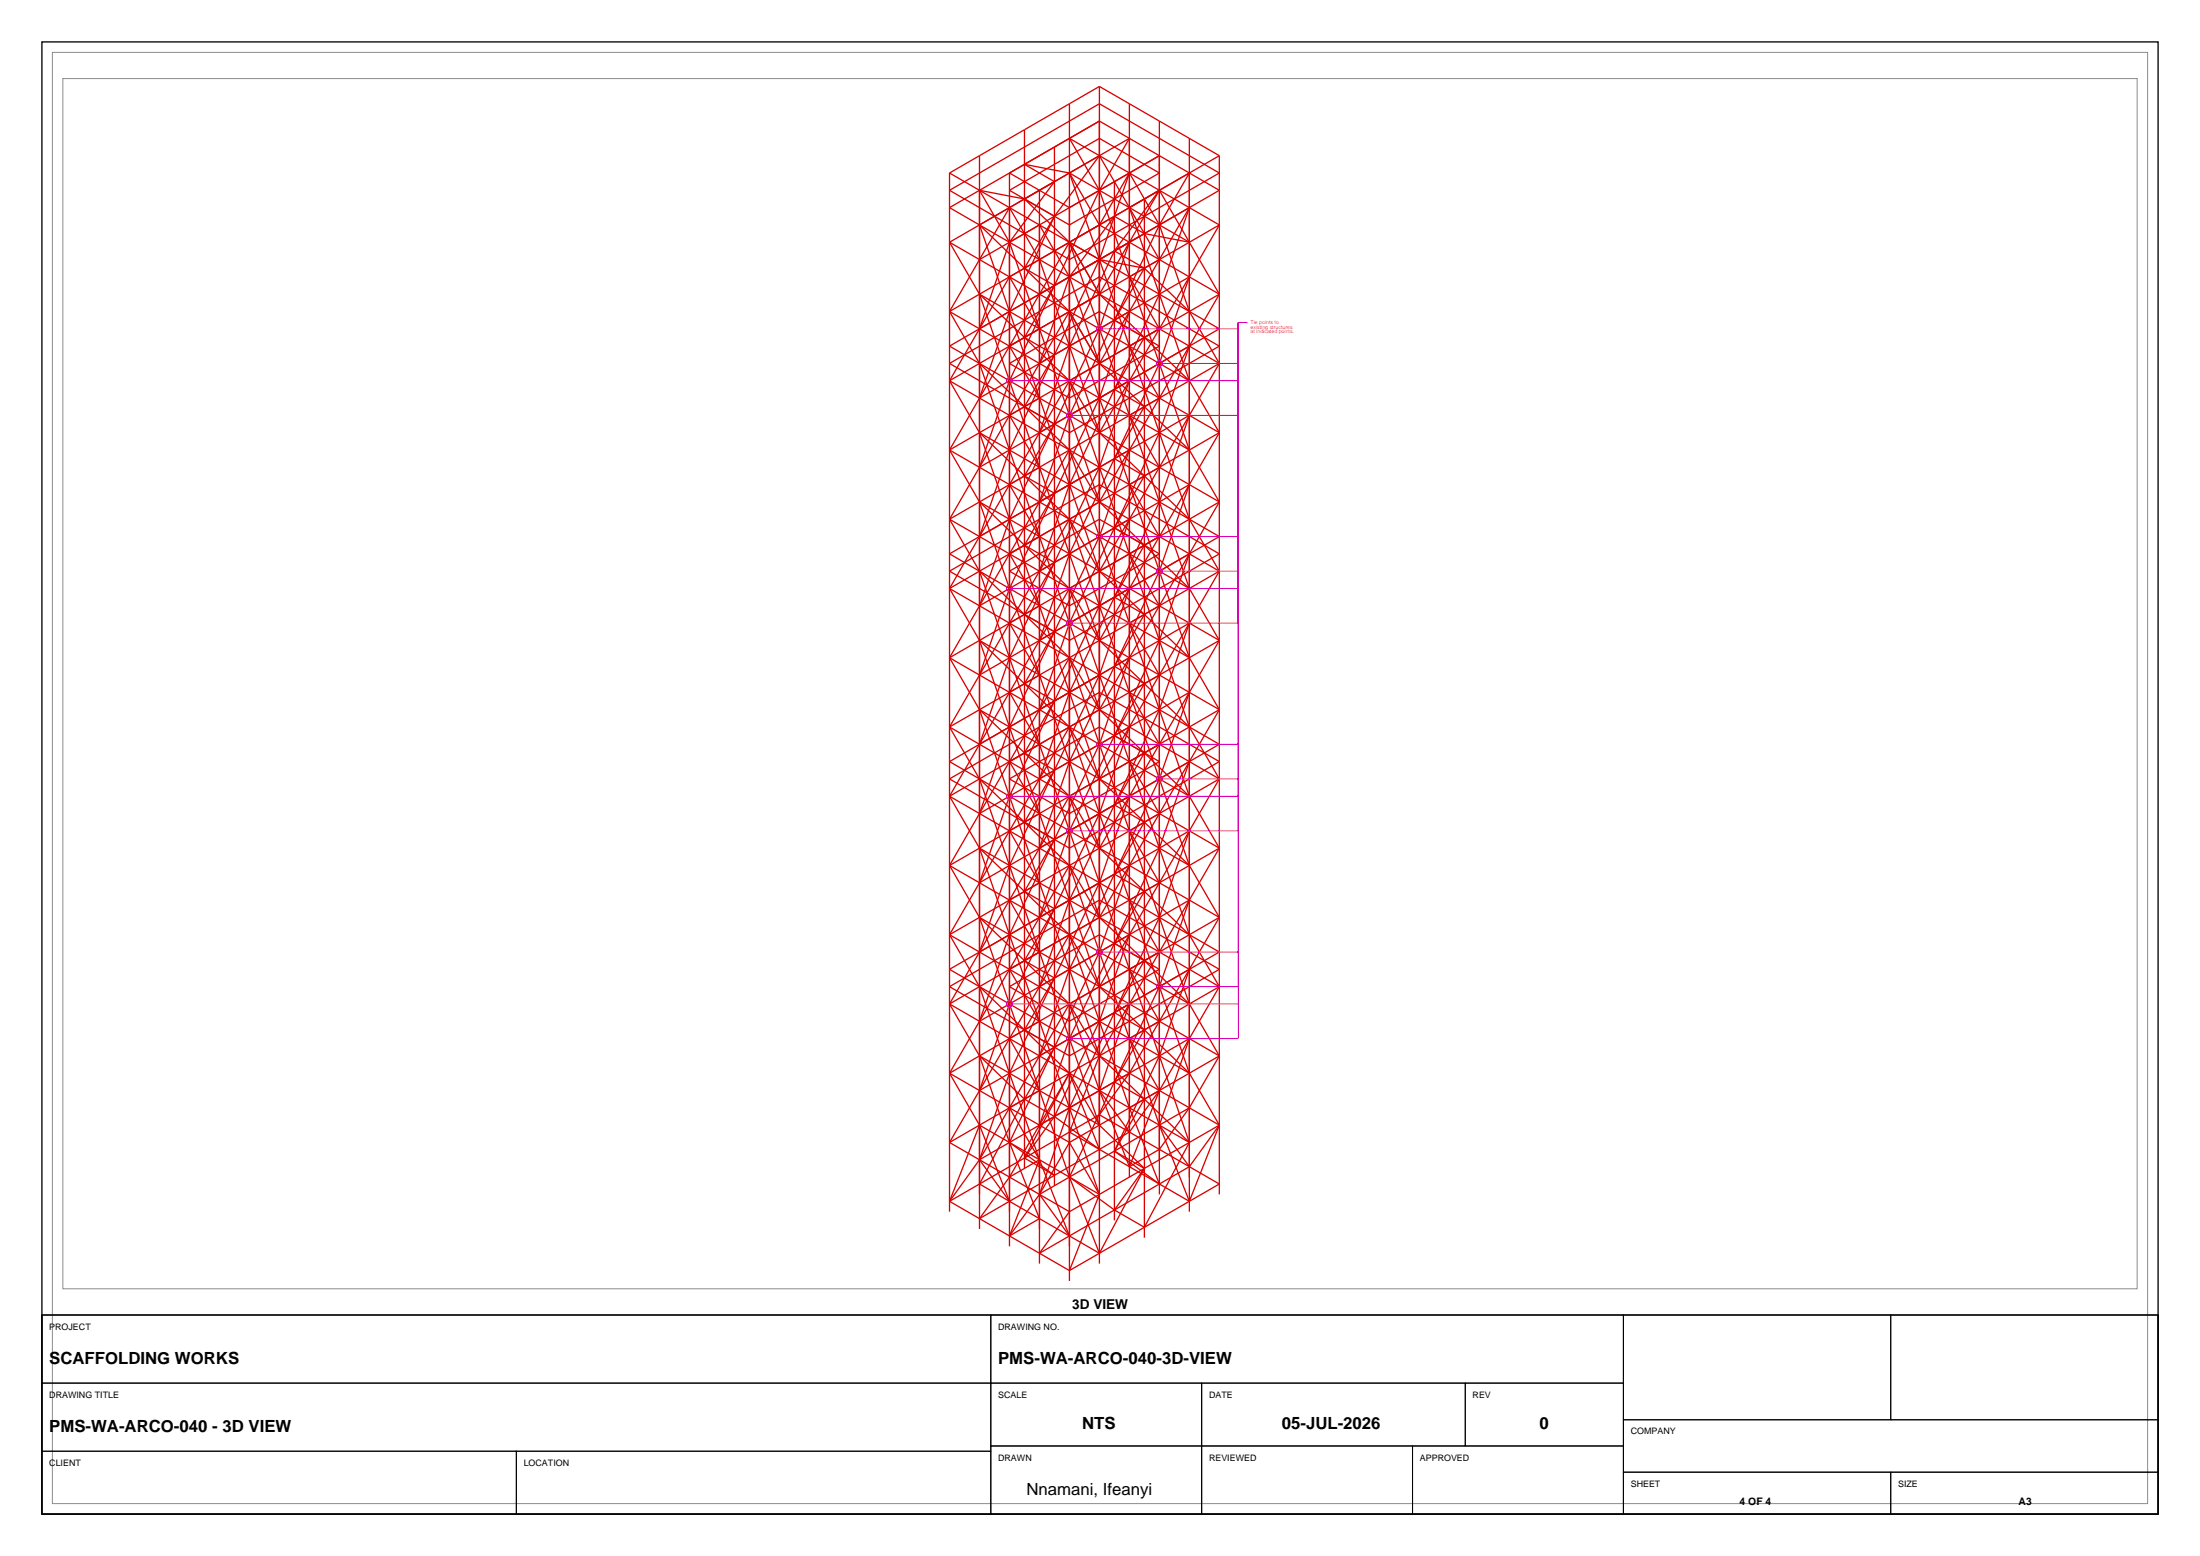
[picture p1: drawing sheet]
<svg xmlns="http://www.w3.org/2000/svg" width="420mm" height="297mm" viewBox="0 0 420 297" stroke-linecap="round" stroke-linejoin="round" font-family="sans-serif">
<path d="M8 8h404v281h-404zM8 251h404v38h-404z" fill="none" stroke="#000" stroke-width=".25"/>
<path d="M10 10h400v277h-400zM12 15h396v231h-396z" fill="none" stroke="#8c8c8c" stroke-width=".19"/>
<g fill="none" stroke="#d90000" stroke-width=".25">
<path d="M204.2 19.8v224.7M209.9 16.5v224.7M209.9 16.5l22.9 13.2M209.9 16.5l-22.9 13.2M215.6 19.8v204.9M181.3 33v198.3M181.3 33l22.9 13.2M181.3 36.3l28.6-16.5 22.9 13.2-28.6 16.5zM187 29.7v204.9M187 29.7l-5.7 3.3M192.7 33v204.9M192.7 33l11.5 6.6"/>
<path d="M192.7 33l17.2-9.9 22.9 13.2-22.9 13.2M192.7 36.3l17.2-9.9 11.4 6.6-17.1 9.9zM195.6 24.8v198.2M195.6 31.4l-14.3 8.2 11.4 6.6M195.6 31.4l5.7 3.3M195.6 38l8.6 8.2M195.6 38l-8.6-1.7 5.7 9.9M195.6 31.4l8.6 1.6M198.4 36.3v204.9M201.3 28.1v198.2M201.3 34.7l-20 11.5M201.3 34.7l-8.6 11.5"/>
<path d="M204.2 33l22.9 13.2-8.6-1.6-5.8-3.3-8.5 11.5M204.2 33l5.7 9.9M204.2 33l5.7 16.5M209.9 36.3l-5.7-9.9 28.6 16.5M209.9 36.3l5.7-9.9-20 11.6M209.9 36.3l11.4 33.1M209.9 36.3l-8.6 18.2M212.7 34.7v198.2M215.6 33l-5.7 16.5M215.6 33l-5.7 9.9M215.6 39.6l5.7 9.9M215.6 39.6l5.7 16.6"/>
<path d="M215.6 33l5.7 9.9M215.6 39.6l-5.7-9.9-8.6 11.6M218.5 38v198.2M221.3 23.1v204.9M221.3 29.7l-20 11.6M221.3 36.3l-5.7 9.9M221.3 36.3l11.5 19.9M221.3 36.3l-8.6 11.6M227.1 26.4v204.9M227.1 33l-22.9 13.2M227.1 33l-5.8 9.9M232.8 29.7v198.3"/>
<path d="M232.8 29.7l-5.7 3.3M181.3 59.5l45.8 26.4M181.3 46.2l45.8 26.5M181.3 59.5l5.7 9.9M181.3 46.2l5.7 10M187 56.2l45.8 26.4M187 56.2l-5.7 3.3M187 56.2l17.2 16.5M187 49.5l5.7-9.9 5.7 9.9 5.8 16.6M187 56.2l5.7 16.5M187 49.5l-5.7 10M192.7 59.5l-5.7 16.5 14.3-8.3"/>
<path d="M192.7 46.2l40.1 23.2M192.7 59.5l11.5 33M192.7 46.2l11.5 33.1M192.7 46.2l-5.7 16.6M192.7 52.8l5.7 10-17.1 9.9zM195.6 57.8l-14.3 8.3 51.5 29.7M198.4 42.9l5.8 9.9M201.3 54.5l-5.7 9.9 5.7 3.3M201.3 41.3l-5.7 9.9 5.7 3.3M201.3 41.3l-14.3 8.2M201.3 54.5l-8.6 18.2M201.3 41.3l-8.6 18.2"/>
<path d="M204.2 46.2l28.6 16.6-22.9 13.2M204.2 52.8l-5.8 16.6 22.9-13.2M204.2 46.2l5.7 10M204.2 46.2l-22.9 39.7M204.2 59.5l5.7 16.5M204.2 59.5l5.7 9.9M204.2 59.5l-11.5 19.8M204.2 46.2l5.7 16.6M204.2 59.5l-17.2-16.6 5.7 16.6M204.2 52.8l5.7 16.6M209.9 42.9l5.7 3.3M209.9 42.9l-22.9 13.3"/>
<path d="M209.9 49.5l11.4 33.1M209.9 49.5l-17.2 36.4M209.9 56.2l17.2 16.5M209.9 49.5l8.6 1.7M212.7 47.9l-20 11.6M212.7 47.9l5.8 3.3M212.7 47.9l-8.5 18.2M215.6 46.2l17.2 10M215.6 46.2l-5.7 16.6M215.6 59.5l-5.7 9.9M215.6 59.5l-5.7 16.5M215.6 46.2l-5.7 10"/>
<path d="M218.5 51.2l-25.8 14.9 5.7 9.9M218.5 51.2l-5.8 9.9M218.5 51.2l8.6 8.3M221.3 56.2l5.8-16.6-11.5 19.9M221.3 56.2l-17.1 36.3M221.3 56.2l5.8 16.5M221.3 42.9l5.8 16.6M221.3 42.9l-8.6 18.2M227.1 59.5l-22.9 13.2M227.1 52.8l-5.8 3.4M227.1 52.8l-5.8 16.6M227.1 52.8l-17.2 29.8"/>
<path d="M227.1 59.5l5.7 9.9M232.8 56.2l-5.7 3.3M232.8 42.9l-17.2 9.9 5.7 10M232.8 56.2l-11.5 19.8M232.8 42.9l-5.7 9.9M181.3 72.7l51.5 29.7-14.3 8.3M181.3 69.4l28.6-16.6 22.9 13.3-28.6 16.5zM181.3 72.7l5.7 9.9M187 69.4l17.2 16.5M187 69.4l5.7 16.5M192.7 72.7l-5.7 16.5 25.7-14.9M192.7 69.4l17.2-9.9 11.4 6.6-17.1 9.9z"/>
<path d="M192.7 72.7l11.5 33M192.7 79.3l-11.4 19.8M192.7 79.3l5.7 9.9M201.3 67.7l-5.7 9.9M204.2 72.7l-17.2 9.9M204.2 79.3l-5.8 16.5M204.2 66.1l-5.8 16.5M204.2 72.7l5.7 16.5M204.2 72.7l5.7 9.9M204.2 72.7l-11.5 19.8M204.2 79.3l5.7 16.5M204.2 66.1l5.7 16.5"/>
<path d="M209.9 76l11.4 33M209.9 76l-17.2 36.3M209.9 62.8l11.4 33M209.9 62.8l-17.2 36.3M209.9 69.4l17.2 16.5M212.7 74.3l5.8 3.3M212.7 61.1l-8.5 18.2M215.6 72.7l-5.7 16.5M215.6 66.1l5.7 9.9M218.5 77.6l-25.8 14.9M218.5 77.6l-5.8 9.9 5.8 3.3-5.8 10M218.5 64.4l-5.8 9.9"/>
<path d="M221.3 76l-11.4 19.8M221.3 69.4l-17.1 36.3M221.3 69.4l5.8 16.5M227.1 66.1l-5.8 16.5M227.1 72.7l5.7 9.9M232.8 69.4l-17.2 9.9 5.7 9.9M232.8 69.4l-11.5 19.8M181.3 85.9l34.3 19.8M181.3 99.1l11.4 6.6M181.3 99.1l5.7 9.9M181.3 85.9l5.7 9.9M187 82.6l40.1 23.1"/>
<path d="M187 95.8l17.2 9.9M187 82.6l-5.7 3.3M187 95.8l5.7 16.5M187 95.8l8.6 8.3M187 82.6l5.7 16.5M187 82.6l8.6 8.2M192.7 99.1l11.5 33.1M192.7 85.9l11.5 33M192.7 99.1l-5.7 16.5M192.7 85.9l-5.7 16.5M192.7 92.5l5.7 9.9M192.7 92.5l-11.4 19.8"/>
<path d="M195.6 90.8l-14.3 8.3M195.6 90.8l5.7 3.4M195.6 90.8l8.6 8.3M201.3 94.2l-20 11.5 51.5 29.8M201.3 94.2l-5.7 9.9M201.3 80.9l-5.7 9.9M204.2 99.1l-22.9 13.2M204.2 99.1l5.7 9.9M204.2 92.5l-5.8 16.5M204.2 99.1l-17.2 29.7M204.2 99.1l5.7 16.5M204.2 85.9l5.7 9.9"/>
<path d="M204.2 85.9l-17.2 29.7M204.2 85.9l5.7 16.5M204.2 92.5l5.7 16.5M209.9 89.2l11.4 33M209.9 89.2l-17.2 36.3M209.9 95.8l8.6 8.3M209.9 82.6l17.2 16.5M215.6 99.1l-5.7 16.5M215.6 85.9l-5.7 16.5M215.6 92.5l5.7 9.9M221.3 82.6l-25.7 14.9M221.3 82.6l5.8-3.3-5.8 16.5"/>
<path d="M221.3 89.2l-11.4 19.8M221.3 95.8l-17.1 36.4M221.3 95.8l5.8 16.5M221.3 82.6l-17.1 36.3M221.3 82.6l5.8 16.5M227.1 85.9l-25.8 14.9M227.1 99.1l5.7 9.9M227.1 85.9l5.7 9.9M232.8 95.8l-22.9 13.2M232.8 82.6l-5.7 3.3M232.8 95.8l-17.2 29.7M232.8 82.6l-11.5 19.8"/>
<path d="M181.3 112.3l51.5 29.8-11.5 6.6M181.3 109l28.6-16.5 22.9 13.2-28.6 16.5zM181.3 112.3l5.7 9.9M187 109l17.2 16.5M187 115.6l-5.7 9.9M187 109l5.7 16.5M192.7 109l17.2-9.9 11.4 6.6-17.1 9.9zM192.7 112.3l11.5 33.1M192.7 112.3l-5.7 16.5M192.7 105.7l34.4 19.8M192.7 105.7l5.7 9.9M195.6 104.1l5.7 3.3-5.7 9.9-14.3 8.2"/>
<path d="M195.6 104.1l8.6 8.2M204.2 105.7l28.6 16.5M204.2 105.7l22.9-13.2-5.8 16.5M204.2 118.9l-5.8 16.6M204.2 105.7l-5.8 16.5M204.2 112.3l5.7 16.5M204.2 112.3l5.7 9.9M204.2 118.9l5.7 16.6M204.2 112.3l-5.8 9.9M204.2 105.7l5.7 16.5M209.9 102.4l-22.9 13.2M209.9 115.6l11.4 33.1"/>
<path d="M209.9 115.6l-17.2 36.4M209.9 102.4l11.4 33.1M209.9 102.4l-17.2 36.4M209.9 109l8.6 8.3M212.7 107.4l-20 11.5 5.7 9.9M215.6 112.3l-5.7 16.5M215.6 105.7l5.7 9.9-17.1 9.9M215.6 105.7l11.5 6.6M215.6 118.9l5.7 9.9M218.5 117.3l-5.8 9.9 5.8 3.3-5.8 9.9 14.4-8.2M218.5 104.1l-5.8 9.9 5.8 3.3M218.5 117.3l8.6 8.2"/>
<path d="M218.5 104.1l8.6 8.2M221.3 109l-28.6 16.5M221.3 102.4l-11.4 19.8M221.3 109l-17.1 36.4M221.3 109l5.8 16.5M227.1 118.9l-22.9 13.3M227.1 105.7l5.7 3.3M227.1 105.7l-5.8 16.5M227.1 118.9l-5.8 16.6M227.1 118.9l-11.5 19.9M227.1 112.3l5.7 9.9M232.8 109l-14.3 8.3"/>
<path d="M232.8 109l-5.7 9.9M181.3 138.8l45.8 26.4M181.3 125.5l45.8 26.5M181.3 138.8l5.7 9.9M181.3 125.5l5.7 10M187 135.5l45.8 26.4M187 122.2l45.8 26.5M187 135.5l17.2 16.5M187 135.5l5.7 16.5M187 122.2l17.2 16.6M187 128.8l-5.7 10M187 122.2l5.7 16.6"/>
<path d="M192.7 138.8l-5.7 16.5 5.7-3.3M192.7 125.5l-5.7 3.3M192.7 138.8l11.5 33M192.7 125.5l11.5 33.1M192.7 125.5l-5.7 16.6M192.7 132.2l5.7 9.9M198.4 135.5l-17.1 29.7M198.4 122.2l-11.4 19.9M201.3 120.6l-5.7 9.9 5.7 3.3-5.7 9.9 5.7 3.3-5.7 9.9M204.2 125.5l-22.9 13.3M204.2 138.8l5.7 9.9M204.2 132.2l-5.8 16.5"/>
<path d="M204.2 138.8l5.7 16.5M204.2 125.5l5.7 10M204.2 138.8l-11.5 19.8M204.2 125.5l5.7 16.6M204.2 132.2l5.7 16.5M204.2 125.5l-5.8 10M209.9 135.5l-22.9 13.2M209.9 128.8l-22.9 13.3M209.9 128.8l11.4 33.1M209.9 128.8l-17.2 36.4M209.9 135.5l17.2 16.5M209.9 122.2l17.2 16.6"/>
<path d="M215.6 138.8l-22.9 13.2M215.6 138.8l-5.7 16.5M215.6 125.5l-5.7 16.6M215.6 138.8l-5.7 9.9M215.6 125.5l-5.7 10M215.6 132.2l5.7 9.9-25.7 14.8M221.3 135.5l-17.1 36.3M221.3 135.5l5.8 16.5M221.3 122.2l-17.1 36.4M221.3 122.2l5.8 16.6M227.1 132.2l-5.8 16.5M227.1 132.2l-17.2 29.7"/>
<path d="M227.1 138.8l5.7 9.9M227.1 125.5l5.7 10M232.8 135.5l-14.3 8.2-5.8 9.9 5.8 3.3-5.8 9.9M232.8 122.2l-22.9 13.3M232.8 135.5l-5.7 9.9M232.8 122.2l-5.7 10M181.3 148.7l28.6-16.5 22.9 13.2-28.6 16.5zM181.3 152l22.9 13.2M181.3 152l5.7 9.9M187 142.1l-5.7 3.3 34.3 19.8M187 148.7l-5.7 3.3M187 148.7l5.7 16.5"/>
<path d="M187 148.7l8.6 8.2M187 142.1l-5.7 9.9M192.7 152l-5.7 16.5 17.2-9.9M192.7 148.7l17.2-9.9 11.4 6.6-17.1 9.9zM192.7 152l11.5 33M192.7 145.4l5.7 9.9-17.1 9.9M192.7 158.6l5.7 9.9M192.7 158.6l-11.4 19.8M195.6 156.9l8.6 8.3M204.2 158.6l-5.8 16.5M204.2 152l5.7 16.5M204.2 152l5.7 9.9"/>
<path d="M204.2 152l-11.5 19.8M204.2 158.6l5.7 16.5M204.2 145.4l5.7 16.5M204.2 145.4l-5.8 16.5M209.9 155.3l11.4 33M209.9 155.3l-17.2 36.3M209.9 142.1l11.4 33M209.9 142.1l-17.2 36.3M209.9 148.7l17.2 16.5M215.6 152l-5.7 16.5M215.6 158.6l5.7 9.9M215.6 145.4l5.7 9.9"/>
<path d="M221.3 148.7l-17.1 36.3M221.3 148.7l5.8 16.5M227.1 152l-17.2 9.9M227.1 145.4l-25.8 14.8-5.7 10M227.1 145.4l-5.8 16.5M227.1 145.4l-17.2 29.7M227.1 152l5.7 9.9M232.8 148.7l-5.7 3.3M232.8 148.7l-11.5 19.8M181.3 178.4l45.8 26.4M181.3 165.2l45.8 26.4M181.3 165.2l5.7 9.9"/>
<path d="M181.3 178.4l5.7 9.9M187 175.1l45.8 26.4M187 175.1l-5.7 3.3M187 161.9l5.7 3.3M187 175.1l17.2 16.5M187 175.1l5.7 16.5M187 161.9l5.7 16.5M187 161.9l8.6 8.3M192.7 178.4l-5.7 16.5 14.3-8.2M192.7 165.2l40.1 23.1M192.7 178.4l11.5 33.1M192.7 165.2l11.5 33"/>
<path d="M192.7 165.2l-5.7 16.5M192.7 171.8l5.7 9.9-17.1 9.9M192.7 171.8l-11.4 19.8M195.6 176.8l-14.3 8.2 51.5 29.8M195.6 170.2l5.7 3.3-5.7 9.9 5.7 3.3M195.6 170.2l8.6 8.2M204.2 165.2l28.6 16.5-22.9 13.2M204.2 171.8l-5.8 16.5 22.9-13.2M204.2 178.4l5.7 9.9M204.2 178.4l-17.2 29.8M204.2 178.4l5.7 16.5M204.2 165.2l5.7 16.5"/>
<path d="M204.2 165.2l5.7 9.9M204.2 165.2l-11.5 19.8M204.2 171.8l5.7 16.5M209.9 161.9l-22.9 13.2M209.9 168.5l17.2-9.9-5.8 16.5M209.9 168.5l11.4 33M209.9 168.5l-17.2 36.3M209.9 175.1l8.6 8.3M209.9 161.9l8.6 8.3M212.7 166.8l-20 11.6M212.7 166.8l5.8 3.4M215.6 165.2l17.2 9.9"/>
<path d="M215.6 178.4l-5.7 16.5M215.6 165.2l-5.7 16.5M218.5 170.2l-25.8 14.8M218.5 170.2l-5.8 9.9M218.5 170.2l8.6 8.2M221.3 175.1l5.8-3.3-5.8 16.5M221.3 168.5l-11.4 19.8M221.3 175.1l-17.1 36.4M221.3 175.1l5.8 16.5M221.3 161.9l-17.1 36.3M221.3 161.9l5.8 16.5M227.1 178.4l-22.9 13.2"/>
<path d="M227.1 178.4l5.7 9.9M227.1 165.2l5.7 9.9M232.8 175.1l-5.7 3.3M232.8 161.9l-17.2 9.9 5.7 9.9M232.8 175.1l-17.2 29.7-5.7 8M232.8 161.9l-11.5 19.8M181.3 191.6l45.8 26.5M181.3 188.3l28.6-16.5 22.9 13.2-28.6 16.5zM181.3 191.6l5.7 9.9M187 188.3l17.2 16.5M187 188.3l5.7 16.5M192.7 188.3l17.2-9.9 11.4 6.6-17.1 9.9z"/>
<path d="M192.7 191.6l11.5 33.1M192.7 191.6l-5.7 16.6M192.7 198.2l5.7 10M192.7 185l-11.4 19.8M192.7 185l5.7 9.9M201.3 199.9l-5.7 9.9M201.3 186.7l-5.7 9.9M204.2 191.6l-17.2 9.9M204.2 191.6l-17.2 29.8M204.2 191.6l5.7 16.6M204.2 191.6l5.7 9.9M204.2 198.2l5.7 16.6"/>
<path d="M204.2 198.2l-5.8 16.6M204.2 185l5.7 16.5M204.2 185l-5.8 16.5M209.9 194.9l5.7 16.6 5.7 14.5-8.6-6.3M209.9 181.7l11.4 33.1M209.9 181.7l-17.2 36.4M209.9 194.9l-8.6 18.2M209.9 188.3l17.2 16.5M212.7 193.3l-25.7 14.9M212.7 193.3l5.8 3.3M215.6 191.6l-5.7 16.6M215.6 185l5.7 9.9"/>
<path d="M218.5 196.6l-25.8 14.9 5.7 9.9M218.5 196.6l-5.8 9.9 5.8 3.3-5.8 9.9M218.5 183.4l-5.8 9.9M218.5 183.4l8.6 8.2M221.3 181.7l-11.4 19.8M221.3 188.3l-17.1 36.4M221.3 188.3l5.8 16.5M227.1 191.6l5.7 9.9M227.1 185l-5.8 16.5M232.8 188.3l-17.2 9.9 5.7 10M232.8 188.3l-11.5 19.9M181.3 218.1l11.4 6.6"/>
<path d="M181.3 204.8l22.9 13.3M181.3 204.8l5.7 10M187 214.8l17.2 9.9M187 201.5l-5.7 3.3M187 201.5l22.9 13.3M187 214.8l5.7 14.5-5.7-7.9M187 214.8l-5.7 14.5M187 208.2l-5.7 9.9M187 201.5l5.7 16.6M187 201.5l8.6 8.3M192.7 218.1l5.7 14.5-5.7 3.3M192.7 218.1l8.6 6.2-5.7-3.3"/>
<path d="M192.7 204.8l5.7 16.6M192.7 204.8l-5.7 16.6M195.6 209.8l-8.6 16.2 22.9 13.2M195.6 209.8l-14.3 8.3M195.6 209.8l5.7 3.3M198.4 214.8l-5.7 9.9M201.3 213.1l-14.3 8.3M201.3 213.1l-5.7 7.9M201.3 213.1l8.6 6.3M204.2 216.1l-22.9 13.2M204.2 216.1l11.4 6.6M204.2 204.8l5.7 14.6"/>
<path d="M204.2 204.8l-8.6 16.2M204.2 218.1l-5.8 9.9M204.2 211.5l5.7 16.5M204.2 218.1l5.7 9.9M204.2 211.5l-5.8 16.5M204.2 204.8l-5.8 10M204.2 204.8l5.7 10M209.9 219.4l-22.9 13.2 5.7-7.9M209.9 212.8l17.2 9.9M209.9 212.8l-5.7 3.3M209.9 208.2l5.7 14.5M209.9 208.2l5.7 7.9"/>
<path d="M209.9 201.5l-5.7 14.6M209.9 214.8l8.6 8.2M209.9 201.5l17.2 16.6M212.7 219.7l5.8 3.3M215.6 216.1l-5.7 3.3M221.3 201.5l-22.9 13.3M221.3 201.5l5.8-3.3-5.8 16.6M221.3 214.8l5.8 14.5M221.3 208.2l-5.7 7.9M221.3 214.8l5.8 7.9M221.3 208.2l-5.7 14.5M221.3 201.5l5.8 16.6"/>
<path d="M221.3 201.5l-8.6 18.2M227.1 211.5l-5.8 7.9-5.7 3.3M227.1 211.5l-22.9 13.2M227.1 204.8l-22.9 13.3M227.1 218.1l-8.6 16.2M227.1 204.8l5.7 10M232.8 214.8l-22.9 13.2M232.8 201.5l-5.7 3.3M232.8 214.8l-5.7 7.9M232.8 214.8l-5.7 14.5M232.8 201.5l-5.7 10M181.3 229.3l22.9 13.2"/>
<path d="M187 221.4l-5.7 7.9M192.7 224.7l11.5 6.6M198.4 221.4l-5.7 3.3M198.4 228l-5.7 7.9M198.4 221.4l5.8 14.5-5.8-7.9M198.4 221.4l-5.7 14.5M204.2 224.7l-5.8 3.3M204.2 224.7l5.7 3.3M204.2 224.7l5.7 14.5M204.2 224.7l8.5 6.3M209.9 228l-5.7 3.3M209.9 228l-5.7 14.5"/>
<path d="M212.7 231l-14.3 8.2 5.8-7.9M212.7 231l5.8 3.3M215.6 222.7l11.5 6.6M218.5 234.3l-14.3 8.2M218.5 223l-5.8 8M218.5 223l-8.6 16.2M227.1 222.7l-14.4 8.3M227.1 222.7l5.7 3.3-14.3 8.3"/>
</g>
<g fill="none" stroke="#d900d9" stroke-width=".19">
<path d="M192.7 72.7h43.7M204.2 79.3h32.2M209.9 62.8h26.5M221.3 69.4h15.1M238.2 61.6h-1.8v136.6h-32.2M192.7 112.3h43.7M204.2 118.9h32.2M209.9 102.4h26.5M221.3 109h15.1M192.7 152h43.7M204.2 158.6h32.2M209.9 142.1h26.5"/>
<path d="M221.3 148.7h15.1M192.7 191.6h43.7M209.9 181.7h26.5M221.3 188.3h15.1"/>
<circle cx="192.7" cy="72.7" r=".57"/>
<circle cx="204.2" cy="79.3" r=".57"/>
<circle cx="209.9" cy="62.8" r=".57"/>
<circle cx="221.3" cy="69.4" r=".57"/>
<circle cx="192.7" cy="112.3" r=".57"/>
<circle cx="204.2" cy="118.9" r=".57"/>
<circle cx="209.9" cy="102.4" r=".57"/>
<circle cx="221.3" cy="109" r=".57"/>
<circle cx="192.7" cy="152" r=".57"/>
<circle cx="204.2" cy="158.6" r=".57"/>
<circle cx="209.9" cy="142.1" r=".57"/>
<circle cx="221.3" cy="148.7" r=".57"/>
<circle cx="192.7" cy="191.6" r=".57"/>
<circle cx="204.2" cy="198.2" r=".57"/>
<circle cx="209.9" cy="181.7" r=".57"/>
<circle cx="221.3" cy="188.3" r=".57"/>
</g>
<g fill="none" stroke="#000" stroke-width=".19">
<path d="M8 251h181.2v13h-181.2zM189.2 251h120.7v13h-120.7zM309.9 251h51.1v20h-51.1zM361 251h51v20h-51zM8 264h181.2v13h-181.2zM8 277h90.6v12h-90.6zM98.6 277h90.6v12h-90.6zM189.2 264h40.2v12h-40.2zM189.2 276h40.2v13h-40.2zM229.4 264h50.3v12h-50.3zM229.4 276h40.3v13h-40.3zM269.7 276h40.2v13h-40.2z"/>
<path d="M279.7 264h30.2v12h-30.2zM309.9 271h102.1v10h-102.1zM309.9 281h51.1v8h-51.1zM361 281h51v8h-51z"/>
</g>
<g font-size="3.2">
<text x="9.4" y="260.3">SCAFFOLDING WORKS</text>
<text x="190.6" y="260.3">PMS-WA-ARCO-040-3D-VIEW</text>
<text x="9.4" y="273.3">PMS-WA-ARCO-040 - 3D VIEW</text>
<text x="206.6" y="272.8">NTS</text>
<text x="244.7" y="272.8">05-JUL-2026</text>
<text x="293.9" y="272.8">0</text>
<text x="196" y="285.4">Nnamani, Ifeanyi</text>
</g>
<text font-size="2.6" x="204.7" y="249.8">3D VIEW</text>
<g font-size="2">
<text x="332.1" y="287.2">4 OF 4</text>
<text x="385.4" y="287.2">A3</text>
</g>
<g font-size="1.7">
<text x="9.4" y="253.8">PROJECT</text>
<text x="190.6" y="253.8">DRAWING NO.</text>
<text x="9.4" y="266.8">DRAWING TITLE</text>
<text x="190.6" y="266.8">SCALE</text>
<text x="230.8" y="266.8">DATE</text>
<text x="281.1" y="266.8">REV</text>
<text x="311.3" y="273.8">COMPANY</text>
<text x="9.4" y="279.8">CLIENT</text>
<text x="100" y="279.8">LOCATION</text>
<text x="190.6" y="278.8">DRAWN</text>
<text x="230.8" y="278.8">REVIEWED</text>
<text x="271.1" y="278.8">APPROVED</text>
<text x="311.3" y="283.8">SHEET</text>
<text x="362.4" y="283.8">SIZE</text>
</g>
<g font-size="1" fill="#d900d9">
<text x="238.7" y="61.9">Tie points to</text>
<text x="238.7" y="62.8">existing structures</text>
<text x="238.7" y="63.6">at indicated points.</text>
</g>
</svg>
